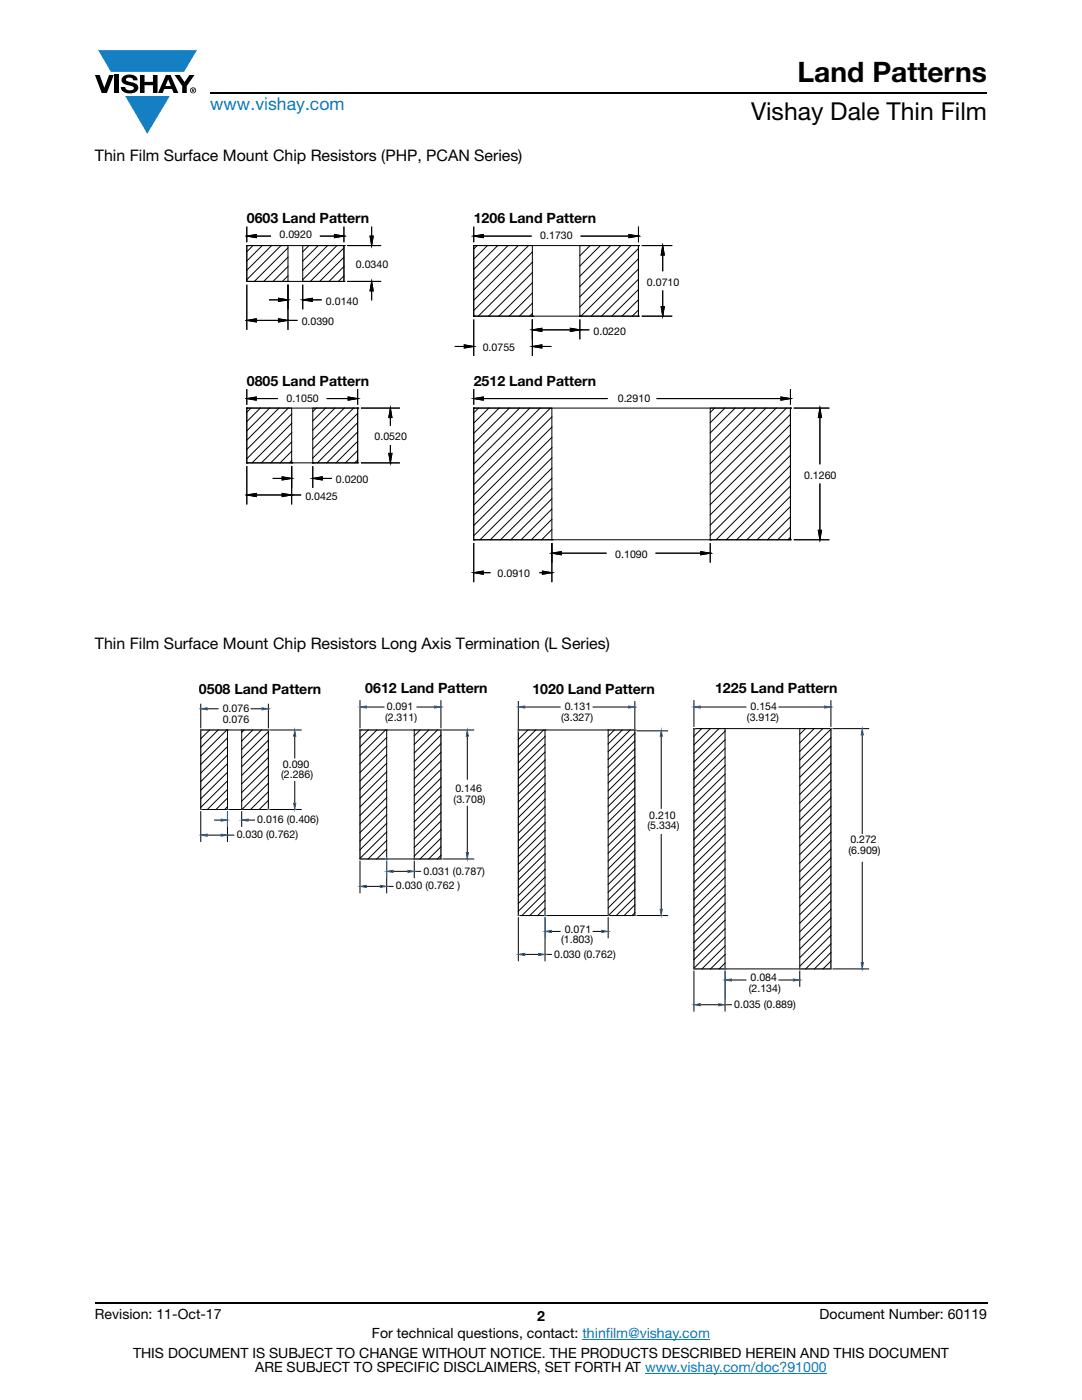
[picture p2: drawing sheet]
<svg xmlns="http://www.w3.org/2000/svg" width="216mm" height="279mm" viewBox="0 0 216 279" stroke-linecap="round" stroke-linejoin="round" font-family="sans-serif">
<g fill="#147fc3">
<path d="M19.6 10h19.7l-2.6 4.3h-1.1h-13.5z"/>
<path d="M25 19.2h8.9l-4.5 7.5z"/>
</g>
<g fill="#000">
<path d="M18.9 15h1l.9 2.5 1-2.5h.9l-1.4 3.6h-1zM22.9 15h.9v3.6h-.9zM24.6 15.3a2.1 2.1 0 0 1 2.8 .3l.1 .4h-.9a.79 .79 0 0 0-.7-.5 .79 .79 0 0 0-.8 .4l.3 .3 1 .2a1.08 1.08 0 0 1 1.2 1 1.08 1.08 0 0 1-1.1 1.2 1.73 1.73 0 0 1-2.4-1.2h.9a.96 .96 0 0 0 .8 .6 .96 .96 0 0 0 .9-.4 1.31 1.31 0 0 0-1.2-.6 1.03 1.03 0 0 1-1.1-.6 1.03 1.03 0 0 1 .2-1.1zM27.9 15h.9v1.3h1.7v-1.3h.9v3.6h-.9v-1.6h-1.7v1.6h-.9zM34.8 15h1.1l.9 1.4 1-1.4h1l-1.5 2.2v1.4h-.9v-1.4z"/>
<path d="M33.6 15.9l.5 1.3h-1.1zM33.1 15l-1.6 3.6h1l.3-.8h1.5l.3 .8h1l-1.6-3.6z"/>
<path d="M38.4 17.8h.2v.2h-.2zM38.3 17.7v.7h.1v-.3l.4 .3-.2-.3 .2-.2-.1-.2z"/>
<path d="M38.1 18a.46 .46 0 0 1 .9 0 .46 .46 0 0 1-.9 0zM37.9 18a.6 .6 0 0 0 1.2 0 .6 .6 0 0 0-1.2 0z"/>
</g>
<path d="M42 18.6h155M18.9 260h178.1" fill="none" stroke="#000" stroke-width=".36"/>
<path d="M116.2 267.3h25.5M128.7 274h36.3" fill="none" stroke="#067ec4" stroke-width=".2"/>
<path d="M49 42.2h117.9v74h-117.9z" fill="#fff"/>
<path d="M49.2 49h19.4v7.2h-19.4zM49.2 56.2h.1M49.2 49h8.3v7.2h-8.3zM49.2 45.2v3.2M51.1 47.1h3M60.4 56.2h.1M60.4 49h8.2v7.2h-8.2zM63.8 47.1h2.9M68.6 45.2v3.2" fill="none" stroke="#000" stroke-width=".2"/>
<path d="M49.2 47.1l1.9-.3v.6z" fill="#ee2123"/>
<path d="M49.2 47.1l1.9-.3v.6z" fill="none" stroke="#000" stroke-width=".2"/>
<path d="M49.2 47.1l1.9-.3v.6z" fill="#000"/>
<path d="M66.7 46.8l1.9 .3-1.9 .3z" fill="#ee2123"/>
<path d="M49.2 49h.1M66.7 46.8l1.9 .3-1.9 .3zM68.6 49h.1M68.6 47.1h.1M69.3 49h6.8M69.3 56.2h6.8M74.2 45.2v1.9M74.2 58.1v1.8" fill="none" stroke="#000" stroke-width=".2"/>
<path d="M66.7 46.8l1.9 .3-1.9 .3zM74.2 45.2v1.9zM74.2 58.1v1.8z" fill="#000"/>
<path d="M73.8 47.1h.7l-.3 1.9z" fill="#ee2123"/>
<path d="M73.8 47.1h.7l-.3 1.9z" fill="none" stroke="#000" stroke-width=".2"/>
<path d="M73.8 47.1h.7l-.3 1.9z" fill="#000"/>
<path d="M74.2 56.2l.3 1.9h-.7z" fill="#ee2123"/>
<path d="M49.2 56.8v9M57.5 56.8v9M68.6 49h.1M68.6 56.2h.1M74.2 56.2h.1M74.2 56.2l.3 1.9h-.7zM51.1 63.9h4.5M57.5 63.9h1.9" fill="none" stroke="#000" stroke-width=".2"/>
<path d="M74.2 56.2l.3 1.9h-.7zM57.5 63.9h1.9z" fill="#000"/>
<path d="M49.2 63.9l1.9-.3v.7z" fill="#ee2123"/>
<path d="M49.2 63.9l1.9-.3v.7z" fill="none" stroke="#000" stroke-width=".2"/>
<path d="M49.2 63.9l1.9-.3v.7z" fill="#000"/>
<path d="M55.6 63.6l1.9 .3-1.9 .4z" fill="#ee2123"/>
<path d="M49.2 56.2h.1M53.7 59.8h1.9M57.5 56.8v4.9M57.5 56.2h.1M60.4 56.8v4.9M62.3 59.8h1.9M55.6 63.6l1.9 .3-1.9 .4zM57.5 63.9h.1" fill="none" stroke="#000" stroke-width=".2"/>
<path d="M53.7 59.8h1.9zM62.3 59.8h1.9zM55.6 63.6l1.9 .3-1.9 .4z" fill="#000"/>
<path d="M55.6 59.5l1.9 .3-1.9 .4z" fill="#ee2123"/>
<path d="M55.6 59.5l1.9 .3-1.9 .4z" fill="none" stroke="#000" stroke-width=".2"/>
<path d="M55.6 59.5l1.9 .3-1.9 .4z" fill="#000"/>
<path d="M60.4 59.8l1.9-.3v.7z" fill="#ee2123"/>
<g fill="none" stroke="#000" stroke-width=".2">
<path d="M57.5 56.2h.1M60.4 59.8l1.9-.3v.7zM60.4 56.2h.1M60.4 59.8h.1M49.2 77.7v3.1M51.1 79.5h4.3M65.2 79.5h4.3M71.4 77.7v3.1M49.2 81.4h22.2v11h-22.2zM49.2 92.4h.1M49.2 81.4h9v11h-9zM62.4 92.4h.1"/>
<path d="M62.4 81.4h9v11h-9z"/>
</g>
<path d="M60.4 59.8l1.9-.3v.7z" fill="#000"/>
<path d="M49.2 79.5l1.9-.3v.7z" fill="#ee2123"/>
<path d="M49.2 79.5l1.9-.3v.7z" fill="none" stroke="#000" stroke-width=".2"/>
<path d="M49.2 79.5l1.9-.3v.7z" fill="#000"/>
<path d="M69.5 79.2l1.9 .3-1.9 .4z" fill="#ee2123"/>
<path d="M69.5 79.2l1.9 .3-1.9 .4zM71.4 79.6h.1M49.2 81.4h.1M71.4 81.4h.1M72 81.4h7.8M72 92.4h7.8M77.9 83.3v1.7M77.9 88.8v1.7" fill="none" stroke="#000" stroke-width=".2"/>
<path d="M69.5 79.2l1.9 .3-1.9 .4zM77.9 83.3v1.7zM77.9 88.8v1.7z" fill="#000"/>
<path d="M77.9 81.4l.3 1.9h-.6z" fill="#ee2123"/>
<path d="M77.9 81.4l.3 1.9h-.6z" fill="none" stroke="#000" stroke-width=".2"/>
<path d="M77.9 81.4l.3 1.9h-.6z" fill="#000"/>
<path d="M77.6 90.5h.6l-.3 1.9z" fill="#ee2123"/>
<path d="M49.2 93v7.7M51.1 98.8h5.2M58.2 93v7.7M58.2 98.8h1.9M71.4 81.4h.1M71.4 92.4h.1M77.6 90.5h.6l-.3 1.9zM77.9 92.4h.1" fill="none" stroke="#000" stroke-width=".2"/>
<path d="M58.2 98.8h1.9zM77.6 90.5h.6l-.3 1.9z" fill="#000"/>
<path d="M49.2 98.8l1.9-.3v.6z" fill="#ee2123"/>
<path d="M49.2 98.8l1.9-.3v.6z" fill="none" stroke="#000" stroke-width=".2"/>
<path d="M49.2 98.8l1.9-.3v.6z" fill="#000"/>
<path d="M56.3 98.5l1.9 .3-1.9 .3z" fill="#ee2123"/>
<path d="M49.2 92.4h.1M54.4 95.5h1.9M56.3 98.5l1.9 .3-1.9 .3zM58.2 93v4.4M58.2 92.4h.1M58.2 98.8h.1M62.4 93v4.4M64.3 95.5h1.9" fill="none" stroke="#000" stroke-width=".2"/>
<path d="M56.3 98.5l1.9 .3-1.9 .3zM54.4 95.5h1.9zM64.3 95.5h1.9z" fill="#000"/>
<path d="M56.3 95.2l1.9 .3-1.9 .3z" fill="#ee2123"/>
<path d="M56.3 95.2l1.9 .3-1.9 .3z" fill="none" stroke="#000" stroke-width=".2"/>
<path d="M56.3 95.2l1.9 .3-1.9 .3z" fill="#000"/>
<path d="M62.4 95.5l1.9-.3v.6z" fill="#ee2123"/>
<g fill="none" stroke="#000" stroke-width=".2">
<path d="M50.5 49l-1.3 1.2M52.3 49l-3.1 3.1M54.2 49l-5 4.9M56.1 49l-6.9 6.8M57.5 49.5l-6.7 6.7M57.5 55l-1.2 1.2M57.5 51.3l-4.9 4.9M57.5 53.2l-3 3M61.6 49l-1.2 1.2M63.5 49l-3.1 3.1M65.4 49l-5 5M67.2 49l-6.8 6.8"/>
<path d="M68.6 49.5l-6.7 6.7M68.6 51.3l-4.8 4.9M68.6 53.2l-2.9 3M68.6 55l-1.1 1.2M94.5 45.2v3.2M94.5 49h32.9v14.1h-32.9zM94.5 49h11.7v14.1h-11.7zM95.2 49l-.7 .7M96.4 47.1h9.7M97.3 49l-2.8 2.7M99.3 49l-4.8 4.8M101.4 49l-6.9 6.8"/>
<path d="M103.4 49l-8.9 8.9M105.5 49l-11 10.9M106.2 58.5l-4.6 4.6M106.2 54.4l-8.7 8.7M106.2 52.3l-10.8 10.8M106.2 56.4l-6.7 6.7M106.2 50.3l-11.7 11.7M115.7 49h11.7v14.1h-11.7zM115.8 47.1h9.7M117.7 49l-2 2M119.8 49l-4.1 4.1M121.8 49l-6.1 6.1"/>
<path d="M123.9 49l-8.2 8.2M125.9 49l-10.2 10.2M127.4 59.8l-3.3 3.3M127.4 53.7l-9.4 9.4M127.4 57.8l-5.3 5.3M127.4 55.7l-7.4 7.4M127.4 51.6l-11.5 11.5M127.4 49.6l-11.7 11.7M127.4 45.2v3.2M94.5 63.1h.1M106.2 62.6l-.5 .5M106.2 60.5l-2.6 2.6"/>
<path d="M115.7 63.1h.1M127.4 61.9l-1.2 1.2M50.1 81.4l-.9 .9M51.9 81.4l-2.7 2.7M53.8 81.4l-4.6 4.6M55.7 81.4l-6.5 6.4M57.5 81.4l-8.3 8.3M58.2 92.4h.1M58.2 82.6l-9 9M58.2 88.2l-4.2 4.2M58.2 84.5l-7.9 7.9M58.2 90.1l-2.3 2.3"/>
<path d="M58.2 86.3l-6 6.1M58.2 91.9l-.5 .5M62.4 92.4h.1M62.4 95.5h.1M62.4 95.5l1.9-.3v.6zM63.1 81.4l-.7 .7M65 81.4l-2.6 2.6M66.8 81.4l-4.4 4.5M68.7 81.4l-6.3 6.3M70.6 81.4l-8.2 8.2M71.4 88.1l-4.3 4.3M71.4 89.9l-2.5 2.5"/>
<path d="M71.4 86.2l-6.2 6.2M71.4 91.8l-.6 .6M71.4 84.4l-8.1 8M71.4 82.5l-9 8.9M95.5 81.4l-1 1M97.5 81.4l-3 3M99.6 81.4l-5.1 5.1M101.6 81.4l-7.1 7.1M103.7 81.4l-9.2 9.2M105.7 81.4l-11.2 11.2M107.8 81.4l-13.3 13.3M109.8 81.4l-15.3 15.3"/>
<path d="M110.1 97.5l-10.2 10.2M110.1 95.5l-12.3 12.2M110.1 99.5l-8.2 8.2M110.1 93.4l-14.3 14.3M110.1 83.2l-15.6 15.5M110.1 85.2l-15.6 15.6M110.1 87.3l-15.6 15.5M110.1 89.3l-15.6 15.6M110.1 91.4l-15.6 15.5M142.6 81.4l-.9 .9M144.6 81.4l-2.9 3M146.7 81.4l-5 5"/>
<path d="M148.7 81.4l-7 7M150.8 81.4l-9.1 9.1M152.8 81.4l-11.1 11.1M154.9 81.4l-13.2 13.2M156.9 81.4l-15.2 15.2M157.7 99l-8.7 8.7M157.7 97l-10.7 10.7M157.7 92.9l-14.8 14.8M157.7 95l-12.8 12.7M157.7 82.7l-16 16M157.7 84.7l-16 16M157.7 86.8l-16 16"/>
<path d="M157.7 88.8l-16 16M157.7 90.9l-16 15.9M110.1 105.7l-2 2M110.1 103.6l-4.1 4.1M110.1 101.6l-6.1 6.1M157.7 107.2l-.5 .5M157.7 105.2l-2.5 2.5M157.7 103.1l-4.6 4.6M157.7 101.1l-6.6 6.6"/>
</g>
<path d="M62.4 95.5l1.9-.3v.6z" fill="#000"/>
<path d="M94.5 47.1l1.9-.3v.6z" fill="#3a54a4"/>
<path d="M94.5 47.1l1.9-.3v.6z" fill="none" stroke="#000" stroke-width=".2"/>
<path d="M94.5 47.1l1.9-.3v.6z" fill="#000"/>
<path d="M125.5 46.8l1.9 .3-1.9 .3z" fill="#3a54a4"/>
<path d="M94.5 49h.1M125.5 46.8l1.9 .3-1.9 .3zM127.4 49h.1M127.4 47.1h.1M128.1 49h6M132.2 50.9v3.2M132.2 58v3.2M128.1 63.1h6" fill="none" stroke="#000" stroke-width=".2"/>
<path d="M125.5 46.8l1.9 .3-1.9 .3z" fill="#000"/>
<path d="M132.2 49l.4 1.9h-.7z" fill="#3a54a4"/>
<path d="M132.2 49l.4 1.9h-.7z" fill="none" stroke="#000" stroke-width=".2"/>
<path d="M132.2 49l.4 1.9h-.7z" fill="#000"/>
<path d="M131.9 61.2h.7l-.4 1.9z" fill="#3a54a4"/>
<path d="M127.4 49h.1M90.7 69.1h1.9M94.5 63.8v7.2M106.2 63.8v7.2M108.1 69.1h1.9M127.4 63.1h.1M131.9 61.2h.7l-.4 1.9zM132.2 63.1h.1" fill="none" stroke="#000" stroke-width=".2"/>
<path d="M90.7 69.1h1.9zM108.1 69.1h1.9zM131.9 61.2h.7l-.4 1.9z" fill="#000"/>
<path d="M92.6 68.8l1.9 .3-1.9 .4z" fill="#3a54a4"/>
<path d="M92.6 68.8l1.9 .3-1.9 .4z" fill="none" stroke="#000" stroke-width=".2"/>
<path d="M92.6 68.8l1.9 .3-1.9 .4z" fill="#000"/>
<path d="M106.2 69.1l1.9-.3v.7z" fill="#3a54a4"/>
<path d="M94.5 63.1h.1M106.2 63.1h.1M106.2 69.1h.1M106.2 63.8v3.9M106.2 69.1l1.9-.3v.7zM108.1 65.8h5.7M115.7 63.8v3.9M115.7 65.8h1.9" fill="none" stroke="#000" stroke-width=".2"/>
<path d="M106.2 69.1l1.9-.3v.7zM115.7 65.8h1.9z" fill="#000"/>
<path d="M106.2 65.8l1.9-.3v.6z" fill="#3a54a4"/>
<path d="M106.2 65.8l1.9-.3v.6z" fill="none" stroke="#000" stroke-width=".2"/>
<path d="M106.2 65.8l1.9-.3v.6z" fill="#000"/>
<path d="M113.8 65.5l1.9 .3-1.9 .3z" fill="#3a54a4"/>
<g fill="none" stroke="#000" stroke-width=".2">
<path d="M94.5 77.7v3.1M96.4 79.5h24.8M106.2 63.1h.1M113.8 65.5l1.9 .3-1.9 .3zM115.7 63.1h.1M115.7 65.8h.1M131 79.5h24.8M157.7 77.7v3.1M94.5 81.4h63.2v26.3h-63.2zM94.5 81.4h15.6v26.3h-15.6zM141.7 81.4h16v26.3h-16zM94.5 107.7h.1"/>
<path d="M141.7 107.7h.1"/>
</g>
<path d="M113.8 65.5l1.9 .3-1.9 .3z" fill="#000"/>
<path d="M94.5 79.5l1.9-.3v.7z" fill="#3a54a4"/>
<path d="M94.5 79.5l1.9-.3v.7z" fill="none" stroke="#000" stroke-width=".2"/>
<path d="M94.5 79.5l1.9-.3v.7z" fill="#000"/>
<path d="M155.8 79.2l1.9 .3-1.9 .4z" fill="#3a54a4"/>
<path d="M155.8 79.2l1.9 .3-1.9 .4zM157.7 79.6h.1M94.5 81.4h.1M157.7 81.4h.1M158.4 81.4h7.1M163.6 83.3v9.4M163.6 96.5v9.3M158.4 107.7h7.1" fill="none" stroke="#000" stroke-width=".2"/>
<path d="M155.8 79.2l1.9 .3-1.9 .4z" fill="#000"/>
<path d="M163.6 81.4l.3 1.9h-.6z" fill="#3a54a4"/>
<path d="M163.6 81.4l.3 1.9h-.6z" fill="none" stroke="#000" stroke-width=".2"/>
<path d="M163.6 81.4l.3 1.9h-.6z" fill="#000"/>
<path d="M163.3 105.8h.6l-.3 1.9z" fill="#3a54a4"/>
<path d="M157.7 81.4h.1M94.5 108.4v7.8M96.4 114.3h1.5M107.6 114.3h.6M110.1 108.4v7.8M157.7 107.7h.1M163.3 105.8h.6l-.3 1.9zM163.6 107.7h.1" fill="none" stroke="#000" stroke-width=".2"/>
<path d="M96.4 114.3h1.5zM107.6 114.3h.6zM163.3 105.8h.6l-.3 1.9z" fill="#000"/>
<path d="M94.5 114.3l1.9-.3v.6z" fill="#3a54a4"/>
<path d="M94.5 114.3l1.9-.3v.6z" fill="none" stroke="#000" stroke-width=".2"/>
<path d="M94.5 114.3l1.9-.3v.6z" fill="#000"/>
<path d="M108.2 114l1.9 .3-1.9 .3z" fill="#3a54a4"/>
<path d="M94.5 107.7h.1M108.2 114l1.9 .3-1.9 .3zM110.1 107.7h.1M110.1 114.3h.1M110.1 108.4v3.9M112 110.4h9M130.8 110.4h9M141.7 108.4v3.9" fill="none" stroke="#000" stroke-width=".2"/>
<path d="M108.2 114l1.9 .3-1.9 .3z" fill="#000"/>
<path d="M110.1 110.4l1.9-.3v.6z" fill="#3a54a4"/>
<path d="M110.1 110.4l1.9-.3v.6z" fill="none" stroke="#000" stroke-width=".2"/>
<path d="M110.1 110.4l1.9-.3v.6z" fill="#000"/>
<path d="M139.8 110.1l1.9 .3-1.9 .3z" fill="#3a54a4"/>
<path d="M110.1 107.7h.1M139.8 110.1l1.9 .3-1.9 .3zM141.7 107.7h.1M141.7 110.4h.1" fill="none" stroke="#000" stroke-width=".2"/>
<path d="M139.8 110.1l1.9 .3-1.9 .3z" fill="#000"/>
<path d="M39.7 135.9h136v65.9h-136z" fill="#fff"/>
<g fill="none" stroke="#818180" stroke-width=".2">
<path d="M40.1 145.7h.1M45.4 145.7h.1M45.4 145.7h-5.3v15.9h5.3M48.2 145.7h5.4v15.9h-5.4M48.2 145.7h.1M77.2 145.7h-5.4v25.7h5.4M77.2 145.7h.1M82.7 145.7h5.3v25.7h-5.3M82.7 145.7h.1M103.8 145.7l-.4 .3M108.8 145.7h.1M108.8 145.7h-5.4v37h5.4"/>
<path d="M121.4 145.7h.1M121.4 145.7h5.3v37h-5.3M144.7 145.4h-6.2v48h6.2M144.7 145.4h.1M159.6 145.4h.1M159.6 145.4h6.2v48h-6.2M53.6 161.5l-.2 .1M77.2 171.2l-.3 .2"/>
</g>
<g fill="none" stroke="#000" stroke-width=".2">
<path d="M71.8 139.8v5.4M88 139.8v5.4M138.5 139.8v5.2M165.8 139.8v5.2M40.1 145.7h13.5v15.9h-13.5zM40.1 140.5v4.7M41.3 141.5h2.2M41.8 145.7l-1.7 1.7M43.5 145.7l-3.4 3.4M45.3 145.7l-5.2 5.2M45.4 159.3l-2.3 2.3M45.4 157.6l-4 4"/>
<path d="M45.4 147.3l-5.3 5.3M45.4 149l-5.3 5.3M45.4 150.7l-5.3 5.3M45.4 152.4l-5.3 5.3M45.4 154.1l-5.3 5.3M45.4 155.8l-5.3 5.3M45.4 145.7v15.9M48.2 145.7v15.9M48.7 145.7l-.5 .5M50.1 141.5h2.2M50.4 145.7l-2.2 2.2M52.2 145.7l-4 3.9"/>
<path d="M53.6 140.5v4.7M53.6 146l-5.4 5.3M53.6 147.7l-5.4 5.3M53.6 149.5l-5.4 5.2M53.6 151.2l-5.4 5.3M53.6 152.9l-5.4 5.3M53.6 154.6l-5.4 5.3M53.6 156.3l-5.3 5.3M53.6 158l-3.6 3.6M53.6 159.7l-1.9 1.9M54 145.7h6.1M58.8 147v4.3"/>
<path d="M58.8 156v4.3M71.8 145.7h16.2v25.7h-16.2zM73.1 141.1h3.5M73.5 145.7l-1.7 1.6M75.2 145.7l-3.4 3.3M76.9 145.7l-5.1 5.1M77.2 147.2l-5.4 5.3M77.2 148.9l-5.4 5.3M77.2 150.6l-5.4 5.3M77.2 152.3l-5.4 5.3M77.2 154l-5.4 5.3M77.2 155.7l-5.4 5.3"/>
<path d="M77.2 157.5l-5.4 5.3M77.2 159.2l-5.4 5.3M77.2 145.7v25.7M82.7 145.7v25.7M83.2 141.1h3.5M83.8 145.7l-1.1 1.2M85.6 145.7l-2.9 2.9M87.3 145.7l-4.6 4.6M88 146.7l-5.3 5.3M88 148.4l-5.3 5.3M88 150.1l-5.3 5.3M88 151.9l-5.3 5.2"/>
<path d="M88 155.3l-5.3 5.3M88 157l-5.3 5.3M88 158.7l-5.3 5.3M88 153.6l-5.3 5.3M88.4 145.7h6.1M93.2 147v8.5M103.4 140v5.4M103.4 145.7h23.3v37h-23.3zM104.7 141.1h7.1M105.3 145.7l-1.9 1.9M106.9 145.7l-3.5 3.4M108.5 145.7l-5.1 5"/>
<path d="M108.8 145.7v37M108.8 147l-5.4 5.3M108.8 148.5l-5.4 5.3M108.8 150.1l-5.4 5.3M108.8 151.6l-5.4 5.3M108.8 153.2l-5.4 5.3M108.8 154.8l-5.4 5.3M108.8 156.3l-5.4 5.3M108.8 157.9l-5.4 5.3M108.8 159.4l-5.4 5.3M118.3 141.1h7.1M121.4 145.7v37"/>
<path d="M122.6 145.7l-1.2 1.2M124.2 145.7l-2.8 2.8M125.7 145.7l-4.3 4.3M126.7 140v5.4M126.7 146.3l-5.3 5.3M126.7 147.9l-5.3 5.3M126.7 149.4l-5.3 5.3M126.7 151l-5.3 5.3M126.7 155.7l-5.3 5.2M126.7 157.2l-5.3 5.3M126.7 158.8l-5.3 5.3M126.7 152.5l-5.3 5.3"/>
<path d="M126.7 154.1l-5.3 5.3M127.1 145.9h6.1M131.9 147.1v14.2M138.5 145.4h27.3v48h-27.3zM139.7 141.1h9.1M140 145.4l-1.5 1.5M141.7 145.4l-3.2 3.3M143.5 145.4l-5 5M144.7 145.4v48M144.7 145.9l-6.2 6.2M144.7 147.6l-6.2 6.2M144.7 149.4l-6.2 6.1"/>
<path d="M144.7 151.1l-6.2 6.1M144.7 152.8l-6.2 6.1M144.7 154.5l-6.2 6.2M144.7 156.2l-6.2 6.2M144.7 157.9l-6.2 6.2M144.7 159.6l-6.2 6.2M155.4 141.1h9.1M159.6 145.4v48M160.7 145.4l-1.1 1.1M162.4 145.4l-2.8 2.9M164.2 145.4l-4.6 4.6M165.8 145.5l-6.2 6.2"/>
<path d="M165.8 147.2l-6.2 6.2M165.8 148.9l-6.2 6.2M165.8 150.7l-6.2 6.1M165.8 152.4l-6.2 6.1M165.8 154.1l-6.2 6.2M165.8 155.8l-6.2 6.2M165.8 157.5l-6.2 6.2M165.8 159.2l-6.2 6.2M166.2 145.4h7.1M172.1 146.7v19.6M40.1 162v5.9M41.3 166.7h2.8"/>
<path d="M42.8 163.7h1.3M45.4 161l-.6 .6M45.4 162v5.9M45.4 166.7h1.3M48.2 162v2.9M49.5 163.7h1.3M54 161.6h6.1M71.8 171.9v6.3M73.1 176.9h2.8M77.2 160.9l-5.4 5.3M77.2 162.6l-5.4 5.3M77.2 164.3l-5.4 5.3"/>
<path d="M77.2 166l-5.4 5.3M77.2 171.9v6.3M77.2 176.9h1.2M77.2 167.7l-3.7 3.7M77.2 169.5l-2 1.9M78.4 173.9h3M82.7 171.9v3.3M82.7 173.9h1.2M88 170.7l-.7 .7M88 169l-2.5 2.4M88 167.3l-4.2 4.1M88 160.4l-5.3 5.3"/>
<path d="M88 162.1l-5.3 5.3M88 163.8l-5.3 5.3M88 165.6l-5.3 5.3M88.4 171.4h6.1M93.2 160.9v9.3M108.8 179.7l-3.1 3M108.8 161l-5.4 5.3M108.8 162.6l-5.4 5.2M108.8 164.1l-5.4 5.3M108.8 165.7l-5.4 5.3M108.8 167.2l-5.4 5.3M108.8 168.8l-5.4 5.3"/>
<path d="M108.8 170.4l-5.4 5.2M108.8 171.9l-5.4 5.3M108.8 173.5l-5.4 5.3M108.8 175l-5.4 5.3M108.8 176.6l-5.4 5.3M108.8 178.1l-4.7 4.6M126.7 179l-3.7 3.7M126.7 160.3l-5.3 5.3M126.7 163.5l-5.3 5.2M126.7 161.9l-5.3 5.3M126.7 165l-5.3 5.3M126.7 166.6l-5.3 5.3"/>
<path d="M126.7 168.1l-5.3 5.3M126.7 169.7l-5.3 5.3M126.7 171.2l-5.3 5.3M126.7 172.8l-5.3 5.3M126.7 174.4l-5.3 5.2M126.7 175.9l-5.3 5.3M126.7 177.5l-5.3 5.2M131.9 166.5v14.9M144.7 161.3l-6.2 6.2M144.7 163.1l-6.2 6.1M144.7 166.5l-6.2 6.2M144.7 168.2l-6.2 6.2"/>
<path d="M144.7 169.9l-6.2 6.2M144.7 171.6l-6.2 6.2M144.7 175.1l-6.2 6.1M144.7 176.8l-6.2 6.1M144.7 164.8l-6.2 6.1M144.7 173.3l-6.2 6.2M144.7 178.5l-6.2 6.2M165.8 160.9l-6.2 6.2M165.8 162.7l-6.2 6.1M165.8 164.4l-6.2 6.1M165.8 166.1l-6.2 6.2M165.8 167.8l-6.2 6.2"/>
<path d="M165.8 169.5l-6.2 6.2M165.8 171.2l-6.2 6.2M165.8 172.9l-6.2 6.2M165.8 174.7l-6.2 6.1M165.8 176.4l-6.2 6.1M165.8 178.1l-6.2 6.2M165.8 179.8l-6.2 6.2M172.1 172.1v20M103.4 183.2v8.5M104.7 190.5h2.8M108.8 181.3l-1.5 1.4M108.8 183.2v8.5"/>
<path d="M108.8 190.5h1.2M110 185.9h1.8M118.3 185.9h1.8M121.4 183.2v4M126.7 182.1l-.6 .6M126.7 180.6l-2.2 2.1M127.1 182.7h6.1M138.5 193.8v8M144.7 193.8v8M144.7 190.5l-2.9 2.9M144.7 192.2l-1.2 1.2M144.7 188.8l-4.6 4.6"/>
<path d="M144.7 180.2l-6.2 6.2M144.7 183.6l-6.2 6.2M144.7 185.3l-6.2 6.2M144.7 181.9l-6.2 6.2M144.7 187.1l-6.2 6.1M146 195.6h2.8M155.4 195.6h2.9M159.6 193.8v3.1M165.8 191.8l-1.6 1.6M165.8 190.1l-3.3 3.3M165.8 188.4l-5 5M165.8 181.5l-6.2 6.2"/>
<path d="M165.8 183.2l-6.2 6.2M165.8 184.9l-6.2 6.2M165.8 186.7l-6.2 6.1M166.2 193.4h7.1M139.7 200.5h3.7M144.7 200.5h1.3"/>
</g>
<path d="M40.1 145.7h.1M71.8 145.7h.1M103.4 145.7h.1M138.5 145.4h.1" fill="none" stroke="#050504" stroke-width=".2"/>
<g fill="#000">
<path d="M40.1 141.5l1.2-.3v.5zM52.3 141.2l1.3 .3-1.3 .2zM58.8 145.7l.2 1.3h-.4zM71.8 141.1l1.3-.2v.4zM86.7 140.9l1.3 .2-1.3 .2zM93.2 145.7l.3 1.3h-.5zM103.4 141.1l1.3-.2v.4zM125.4 140.9l1.3 .2-1.3 .2zM131.9 145.7l.3 1.3h-.5zM138.5 141.1l1.2-.2v.4zM164.5 140.9l1.3 .2-1.3 .2zM172.1 145.4l.2 1.3h-.5z"/>
<path d="M40.1 166.7l1.2-.2v.4zM44.1 166.5l1.3 .2-1.3 .2zM44.1 163.5l1.3 .2-1.3 .2zM48.2 163.7l1.3-.2v.4zM58.6 160.3h.4l-.2 1.3zM71.8 176.9l1.3-.2v.4zM75.9 176.7l1.3 .2-1.3 .2zM77.2 173.9l1.2-.2v.4zM81.4 173.7l1.3 .2-1.3 .2zM93 170.2h.5l-.3 1.2zM103.4 190.5l1.3-.2v.4zM107.5 190.3l1.3 .2-1.3 .2z"/>
<path d="M108.8 185.9l1.2-.2v.4zM120.1 185.7l1.3 .2-1.3 .2zM131.7 181.4h.5l-.3 1.3zM144.7 195.6l1.3-.2v.4zM158.3 195.4l1.3 .2-1.3 .2zM171.8 192.1h.5l-.2 1.3zM138.5 200.5l1.2-.2v.4zM143.4 200.3l1.3 .2-1.3 .2z"/>
</g>
<g fill="#000">
<path d="M40.1 141.5l1.2-.3v.5zM52.3 141.2l1.3 .3-1.3 .2zM58.8 145.7l.2 1.3h-.4zM71.8 141.1l1.3-.2v.4zM86.7 140.9l1.3 .2-1.3 .2zM93.2 145.7l.3 1.3h-.5zM103.4 141.1l1.3-.2v.4zM125.4 140.9l1.3 .2-1.3 .2zM131.9 145.7l.3 1.3h-.5zM138.5 141.1l1.2-.2v.4zM164.5 140.9l1.3 .2-1.3 .2zM172.1 145.4l.2 1.3h-.5z"/>
<path d="M40.1 166.7l1.2-.2v.4zM44.1 166.5l1.3 .2-1.3 .2zM44.1 163.5l1.3 .2-1.3 .2zM48.2 163.7l1.3-.2v.4zM58.6 160.3h.4l-.2 1.3zM71.8 176.9l1.3-.2v.4zM75.9 176.7l1.3 .2-1.3 .2zM77.2 173.9l1.2-.2v.4zM81.4 173.7l1.3 .2-1.3 .2zM93 170.2h.5l-.3 1.2zM103.4 190.5l1.3-.2v.4zM107.5 190.3l1.3 .2-1.3 .2z"/>
<path d="M108.8 185.9l1.2-.2v.4zM120.1 185.7l1.3 .2-1.3 .2zM131.7 181.4h.5l-.3 1.3zM144.7 195.6l1.3-.2v.4zM158.3 195.4l1.3 .2-1.3 .2zM171.8 192.1h.5l-.2 1.3zM138.5 200.5l1.2-.2v.4zM143.4 200.3l1.3 .2-1.3 .2z"/>
</g>
<g fill="none" stroke="#3a54a4" stroke-width=".2">
<path d="M40.1 145.7h.1M40.1 141.5l1.2-.3v.5zM52.3 141.2l1.3 .3-1.3 .2zM53.6 145.7h.1M53.6 141.5h.1M58.8 145.7l.2 1.3h-.4zM71.8 145.7h.1M71.8 141.1l1.3-.2v.4zM86.7 140.9l1.3 .2-1.3 .2zM88 145.7h.1M88 141.1h.1M93.2 145.7l.3 1.3h-.5z"/>
<path d="M103.4 145.7h.1M103.4 141.1l1.3-.2v.4zM125.4 140.9l1.3 .2-1.3 .2zM126.7 145.7h.1M126.7 141.1h.1M131.9 145.7l.3 1.3h-.5zM138.5 141.1l1.2-.2v.4zM138.5 145.4h.1M164.5 140.9l1.3 .2-1.3 .2zM165.8 145.4h.1M165.8 141.1h.1M172.1 145.4l.2 1.3h-.5z"/>
<path d="M40.1 161.6h.1M40.1 166.7l1.2-.2v.4zM44.1 166.5l1.3 .2-1.3 .2zM44.1 163.5l1.3 .2-1.3 .2zM45.4 161.6h.1M45.4 166.7h.1M45.4 162v2.9M48.2 163.7l1.3-.2v.4zM48.2 161.6h.1M48.2 163.7h.1M53.6 161.6h.1M58.6 160.3h.4l-.2 1.3z"/>
<path d="M58.8 161.6h.1M71.8 171.4h.1M71.8 176.9l1.3-.2v.4zM75.9 176.7l1.3 .2-1.3 .2zM77.2 171.4h.1M77.2 176.9h.1M77.2 173.9l1.2-.2v.4zM77.2 171.9v3.3M81.4 173.7l1.3 .2-1.3 .2zM82.7 171.4h.1M82.7 173.9h.1M88 171.4h.1"/>
<path d="M93 170.2h.5l-.3 1.2zM93.2 171.4h.1M103.4 182.7h.1M103.4 190.5l1.3-.2v.4zM107.5 190.3l1.3 .2-1.3 .2zM108.8 183.2v4M108.8 182.7h.1M108.8 190.5h.1M108.8 185.9l1.2-.2v.4zM120.1 185.7l1.3 .2-1.3 .2zM121.4 182.7h.1M121.4 185.9h.1"/>
<path d="M126.7 182.7h.1M131.7 181.4h.5l-.3 1.3zM131.9 182.7h.1M138.5 193.4h.1M144.7 193.8v5.5M144.7 193.4h.1M144.7 195.6l1.3-.2v.4zM158.3 195.4l1.3 .2-1.3 .2zM159.6 193.4h.1M159.6 195.6h.1M165.8 193.4h.1M171.8 192.1h.5l-.2 1.3z"/>
<path d="M172.1 193.4h.1M138.5 200.5l1.2-.2v.4zM143.4 200.3l1.3 .2-1.3 .2zM144.7 200.5h.1"/>
</g>
<text font-size="5.6" x="159.1" y="16.4">Land Patterns</text>
<text font-size="4.9" x="149.9" y="24">Vishay Dale Thin Film</text>
<text font-size="3.5" fill="#067ec4" x="42" y="21.9">www.vishay.com</text>
<g font-size="3.2">
<text x="18.9" y="32.1">Thin Film Surface Mount Chip Resistors (PHP, PCAN Series)</text>
<text x="18.9" y="129.5">Thin Film Surface Mount Chip Resistors Long Axis Termination (L Series)</text>
</g>
<g font-size="2.8">
<text x="49.2" y="44.6">0603 Land Pattern</text>
<text x="94.5" y="44.6">1206 Land Pattern</text>
<text x="49.2" y="77">0805 Land Pattern</text>
<text x="94.5" y="77">2512 Land Pattern</text>
<text x="39.7" y="138.6">0508 Land Pattern</text>
<text x="72.9" y="138.3">0612 Land Pattern</text>
<text x="106.2" y="138.6">1020 Land Pattern</text>
<text x="142.7" y="138.3">1225 Land Pattern</text>
<text x="18.9" y="263.3">Revision: 11-Oct-17</text>
<text x="107.2" y="263.6">2</text>
<text x="163.6" y="263.3">Document Number: 60119</text>
<text x="74.2" y="267.1">For technical questions, contact: thinfilm@vishay.com</text>
<text x="26.5" y="271">THIS DOCUMENT IS SUBJECT TO CHANGE WITHOUT NOTICE. THE PRODUCTS DESCRIBED HEREIN AND THIS DOCUMENT</text>
<text x="50.9" y="273.8">ARE SUBJECT TO SPECIFIC DISCLAIMERS, SET FORTH AT www.vishay.com/doc?91000</text>
</g>
<g font-size="2.1">
<text x="55.8" y="47.5">0.0920</text>
<text x="107.8" y="47.8">0.1730</text>
<text x="71" y="53.5">0.0340</text>
<text x="129.1" y="57">0.0710</text>
<text x="60.2" y="64.9">0.0390</text>
<text x="65" y="60.8">0.0140</text>
<text x="96.3" y="70.1">0.0755</text>
<text x="118.4" y="66.8">0.0220</text>
<text x="57.2" y="80.2">0.1050</text>
<text x="123.3" y="80.2">0.2910</text>
<text x="74.7" y="87.8">0.0520</text>
<text x="160.5" y="95.5">0.1260</text>
<text x="60.9" y="99.7">0.0425</text>
<text x="67" y="96.4">0.0200</text>
<text x="122.8" y="111.3">0.1090</text>
<text x="99.3" y="115.2">0.0910</text>
<text x="44.4" y="142.1">0.076</text>
<text x="76.8" y="143.8">(2.311)</text>
<text x="77.2" y="141.7">0.091</text>
<text x="112" y="143.8">(3.327)</text>
<text x="112.7" y="141.7">0.131</text>
<text x="149.1" y="143.8">(3.912)</text>
<text x="149.8" y="141.7">0.154</text>
<text x="44.4" y="144.2">0.076</text>
<text x="56.1" y="155.3">(2.286)</text>
<text x="56.4" y="153.2">0.090</text>
<text x="90.5" y="160.2">(3.708)</text>
<text x="90.9" y="158.1">0.146</text>
<text x="47.2" y="167.3">0.030 (0.762)</text>
<text x="51.3" y="164.3">0.016 (0.406)</text>
<text x="129.2" y="165.5">(5.334)</text>
<text x="129.6" y="163.4">0.210</text>
<text x="169.3" y="170.4">(6.909)</text>
<text x="169.7" y="168.3">0.272</text>
<text x="79" y="177.5">0.030 (0.762 )</text>
<text x="84.5" y="174.5">0.031 (0.787)</text>
<text x="110.6" y="191.1">0.030 (0.762)</text>
<text x="112" y="188.3">(1.803)</text>
<text x="112.7" y="186.2">0.071</text>
<text x="149.4" y="198">(2.134)</text>
<text x="149.8" y="195.9">0.084</text>
<text x="146.5" y="201.1">0.035 (0.889)</text>
</g>
</svg>
